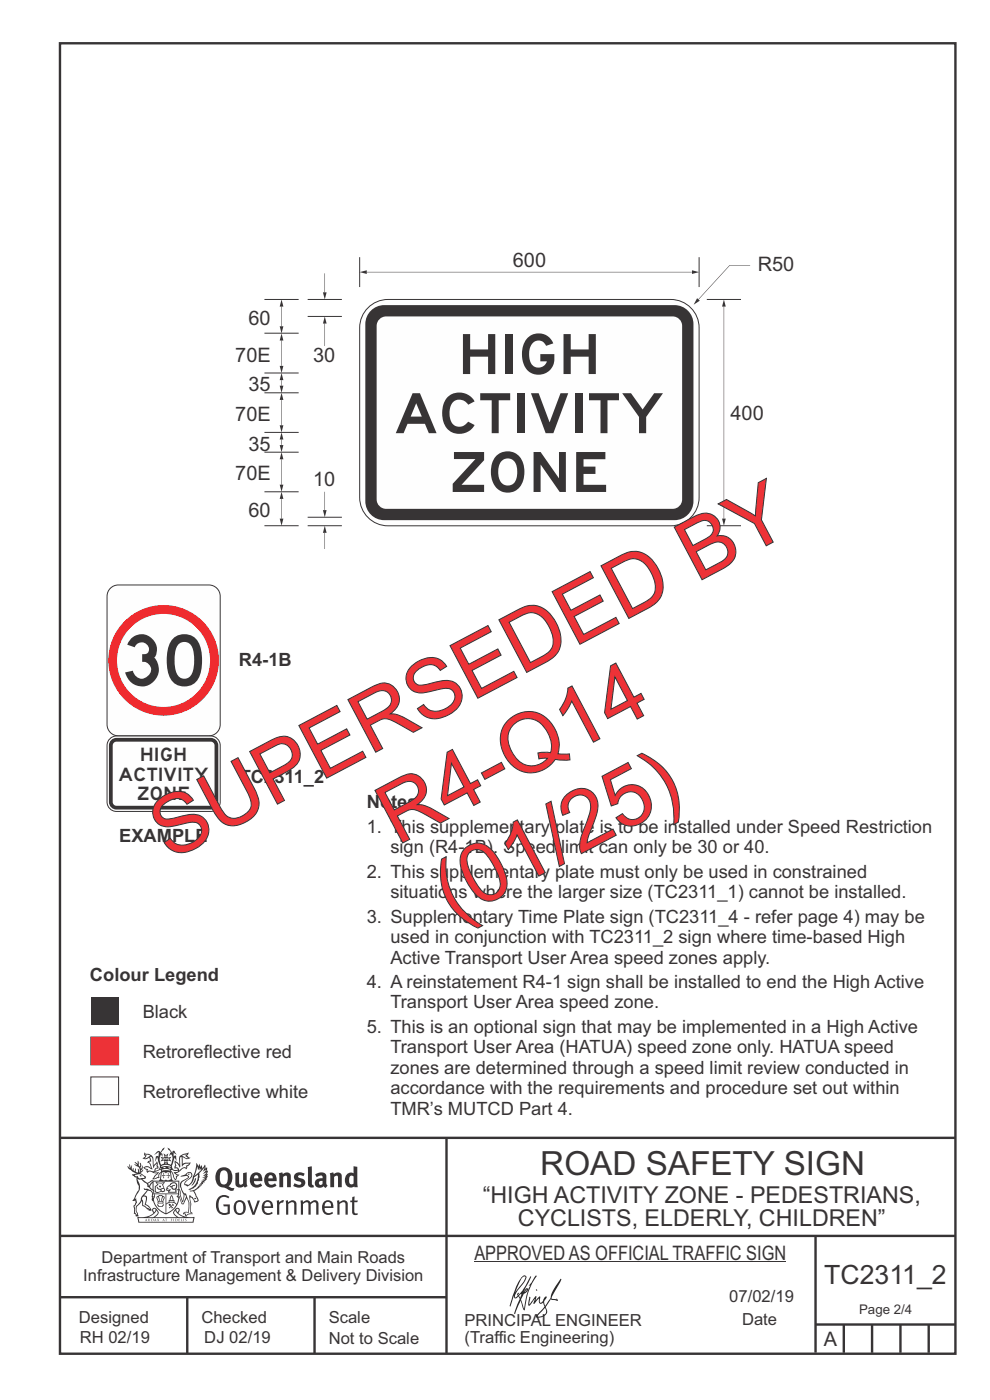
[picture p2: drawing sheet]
<svg xmlns="http://www.w3.org/2000/svg" width="210mm" height="297mm" viewBox="0 0 210 297" stroke-linecap="round" stroke-linejoin="round" font-family="sans-serif">
<path d="M76.3 57.7l1.5-.4v.8zM77.8 57.7l69 .1zM146.8 57.3l1.5 .4-1.5 .4z" fill="#373435"/>
<path d="M148.3 54.6v6.3" fill="none" stroke="#373435" stroke-width=".21"/>
<path d="M154.7 56.3l4.4 .1zM154.7 56.3l-6.5 7.2zM147.9 63.3l.5 .5-1.3 .8z" fill="#373435"/>
<path d="M78.1 65.3a6 6 0 0 1 4.2-1.8h60a6 6 0 0 1 6 6v36a6 6 0 0 1-6 6h-60a6 6 0 0 1-6-6v-36a6 6 0 0 1 1.8-4.2z" fill-rule="evenodd" fill="#fefefe" stroke="#373435" stroke-width=".21"/>
<path d="M78.7 65.9a4 4 0 0 1 2.8-1.2h61.6a4 4 0 0 1 4 4v37.6a4 4 0 0 1-4 4h-61.6a4 4 0 0 1-4-4v-37.6a4 4 0 0 1 1.2-2.8z" fill-rule="evenodd" fill="#373435"/>
<path d="M80.5 67.7l.9-.5 .5-.1h60.8a2.01 2.01 0 0 1 2 2v36.8a2.01 2.01 0 0 1-2 2h-60.8a2.01 2.01 0 0 1-2-2v-36.8l.1-.5z" fill-rule="evenodd" fill="#fefefe"/>
<path d="M153.6 63.5l.3 1.5h-.7zM153.5 65.1l.1 44.9zM153.2 110h.7l-.3 1.5z" fill="#373435"/>
<path d="M65.3 67.1h7.2M149.9 63.5h7.3M149.9 111.5h7.3" fill="none" stroke="#373435" stroke-width=".21"/>
<g fill="#373435">
<path d="M68.8 58l.1 4zM68.5 62h.8l-.4 1.5z"/>
<path d="M68.8 68.7l.1 4.7zM68.9 67.1l.4 1.5h-.8z"/>
</g>
<path d="M76.3 54.6v6.3M65.3 109.7h7.2" fill="none" stroke="#373435" stroke-width=".21"/>
<g fill="#373435">
<path d="M68.8 104.3l.1 3.9zM68.5 108.2h.8l-.4 1.5z"/>
<path d="M68.8 113.1l.1 3.4zM68.9 111.5l.4 1.5h-.8z"/>
<path d="M59.7 104.3l.4 1.5h-.8zM59.7 105.9l.1 4.1zM59.3 110h.8l-.4 1.5z"/>
</g>
<path d="M56.1 104.3h7.2" fill="none" stroke="#373435" stroke-width=".21"/>
<path d="M59.7 95.9l.4 1.5h-.8zM59.7 97.5l.1 5.3zM59.3 102.8h.8l-.4 1.5z" fill="#373435"/>
<path d="M56.1 95.9h7.2" fill="none" stroke="#373435" stroke-width=".21"/>
<path d="M59.7 91.7l.4 1.5h-.8zM59.7 93.3l.1 1.1zM59.3 94.4h.8l-.4 1.5z" fill="#373435"/>
<path d="M56.1 91.7h7.2" fill="none" stroke="#373435" stroke-width=".21"/>
<path d="M59.7 83.3l.4 1.5h-.8zM59.7 84.9l.1 5.3zM59.3 90.2h.8l-.4 1.5z" fill="#373435"/>
<path d="M56.1 83.3h7.2" fill="none" stroke="#373435" stroke-width=".21"/>
<path d="M59.7 79.1l.4 1.5h-.8zM59.7 80.7l.1 1.1zM59.3 81.8h.8l-.4 1.5z" fill="#373435"/>
<path d="M56.1 79.1h7.2" fill="none" stroke="#373435" stroke-width=".21"/>
<g fill="#373435">
<path d="M59.7 70.7l.4 1.5h-.8zM59.7 72.3l.1 5.3zM59.3 77.6h.8l-.4 1.5z"/>
<path d="M59.7 63.5l.4 1.5h-.8zM59.7 65.1l.1 4.1zM59.3 69.2h.8l-.4 1.5z"/>
</g>
<path d="M56.1 63.5h7.2M56.1 70.7h7.2M65.3 63.5h7.2M56.1 111.5h7.2M65.3 111.5h7.2" fill="none" stroke="#373435" stroke-width=".21"/>
<g fill="none" stroke="#373435" stroke-width=".51">
<path d="M12.7 9.2h190v278h-190zM12.7 241.4h190M94.7 241.4v45.8M12.7 275.2h82M12.7 262.2h190.1M39.7 275.2v12M66.7 275.2v12M173 262.1v24.9M173 281h29.6M179 281v6M185 281v6M191 281v6"/>
<path d="M197 281v6"/>
</g>
<g fill="#373435">
<path d="M47 248.4a2.55 2.55 0 0 0 0 2.7l.3 .2a.81 .81 0 0 0 1-1v-.5a1.04 1.04 0 0 0-1.1-1.5zM46.3 248.1a1.82 1.82 0 0 1 2.1-.2 1.82 1.82 0 0 1 .9 1.8 2.29 2.29 0 0 1-.8 2l.7 .3h.5l-.2 .6a2.87 2.87 0 0 1-2-.7 2.12 2.12 0 0 1-1.7-3.1z" fill-rule="evenodd"/>
<path d="M49.9 248.9l.8-.2v2a.46 .46 0 0 0 .3 .6 .46 .46 0 0 0 .6-.3v-2.1l.7-.2v2.4l.2 .5-.5 .3-.3-.3a1.02 1.02 0 0 1-1.2 .3 1.02 1.02 0 0 1-.6-1.1z" fill-rule="evenodd"/>
<path d="M54 249.5l-.1 .5h.9a.49 .49 0 0 0-.2-.6 .49 .49 0 0 0-.6 .1zM53.4 249.1a1.34 1.34 0 0 1 1.6-.2 1.34 1.34 0 0 1 .6 1.5v.2h-1.7a.77 .77 0 0 0 .5 .8 .77 .77 0 0 0 .9-.4l.3 .5a1.59 1.59 0 0 1-2 .2 1.59 1.59 0 0 1-.5-2.1z" fill-rule="evenodd"/>
<path d="M57 249.5l-.1 .5h1a.49 .49 0 0 0-.2-.6 .49 .49 0 0 0-.7 .1zM56.4 249.1a1.34 1.34 0 0 1 1.6-.2 1.34 1.34 0 0 1 .7 1.5v.2h-1.8a.77 .77 0 0 0 .5 .8 .77 .77 0 0 0 .9-.4l.4 .5a1.59 1.59 0 0 1-2.1 .2 1.59 1.59 0 0 1-.5-2.1z" fill-rule="evenodd"/>
<path d="M59.2 248.9l.7-.2 .1 .4a.95 .95 0 0 1 1-.3 .95 .95 0 0 1 .7 .8v2.3h-.8v-2.3a.46 .46 0 0 0-.8 .1v2.2h-.8z" fill-rule="evenodd"/>
<path d="M62.6 249.1a1.75 1.75 0 0 1 2-.1l-.2 .5-.6-.2a.43 .43 0 0 0-.6 .3l.4 .3a1.04 1.04 0 0 1 1.2 1.1 1.04 1.04 0 0 1-1.4 1l-1.2-.4 .3-.6 1 .4 .4-.4a.88 .88 0 0 0-1-.5l-.4-.2-.1-.4z" fill-rule="evenodd"/>
<path d="M65.3 247.6l.8-.2 .1 3.8 .3 .2 .1 .4a.88 .88 0 0 1-1 0 .88 .88 0 0 1-.3-1z" fill-rule="evenodd"/>
<path d="M67.8 250.6a.43 .43 0 0 0-.1 .7 .43 .43 0 0 0 .7-.1v-.7zM66.8 249.1a1.7 1.7 0 0 1 2.4 .1v1.9l.3 .4-.4 .5-.5-.4a1.03 1.03 0 0 1-1.7-.1 1.03 1.03 0 0 1 .8-1.5h.7v-.4a.8 .8 0 0 0-1.2 .1z" fill-rule="evenodd"/>
<path d="M70 248.9l.7-.2 .1 .4a.95 .95 0 0 1 1-.3 .95 .95 0 0 1 .7 .8v2.3h-.8v-2.3a.46 .46 0 0 0-.8 .1v2.2h-.8z" fill-rule="evenodd"/>
<path d="M74.3 249.5a1.48 1.48 0 0 0 0 1.7h.5l.2-.1v-1.5l-.3-.2zM75 247.4l.8 .1 .1 4.4h-.7l-.1-.2a1.26 1.26 0 0 1-1.4 0 1.26 1.26 0 0 1-.5-1.3 1.29 1.29 0 0 1 .4-1.4 1.29 1.29 0 0 1 1.4-.1z" fill-rule="evenodd"/>
<path d="M46.4 253.9a1.72 1.72 0 0 1 2.3 0l-.3 .3a1.24 1.24 0 0 0-1.4-.2 1.24 1.24 0 0 0-.6 1.4 1.49 1.49 0 0 0 1.2 1.9l.7-.1v-1.3h-.8l-.1-.4h1.3v1.9a1.93 1.93 0 0 1-2.2 0 1.93 1.93 0 0 1-.7-2.2l.2-.8z" fill-rule="evenodd"/>
<path d="M50.4 255.1a1.65 1.65 0 0 0 .2 2.2 .99 .99 0 0 0 1-1.4 .78 .78 0 0 0-.4-.8 .78 .78 0 0 0-.8 0zM50 254.9a1.33 1.33 0 0 1 1.6-.1 1.33 1.33 0 0 1 .5 1.4 1.31 1.31 0 0 1-1.3 1.6 1.31 1.31 0 0 1-1.2-1.6v-.6z" fill-rule="evenodd"/>
<path d="M52.5 254.7l.4-.1 .9 2.6 .8-2.5h.5l-1.1 3h-.5z" fill-rule="evenodd"/>
<path d="M56.3 255.2l-.2 .7h1.3a.7 .7 0 0 0-.3-.8 .7 .7 0 0 0-.8 .1zM55.9 255a1.22 1.22 0 0 1 1.5-.2 1.22 1.22 0 0 1 .5 1.5h-1.8a.93 .93 0 0 0 .5 1 .93 .93 0 0 0 1.1-.2l.2 .3a1.43 1.43 0 0 1-1.8 .1 1.43 1.43 0 0 1-.6-1.7z" fill-rule="evenodd"/>
<path d="M58.7 254.7l.4-.1 .1 .5 .4-.4 .6-.1-.2 .5a.66 .66 0 0 0-.8 .7v1.9h-.4z" fill-rule="evenodd"/>
<path d="M60.6 254.7l.4-.1 .1 .5a.94 .94 0 0 1 1-.5 .94 .94 0 0 1 .8 .8v2.3h-.5l-.1-2.5a.81 .81 0 0 0-1.2 .3v2.2h-.4z" fill-rule="evenodd"/>
<path d="M63.7 254.7l.5-.1 .1 .5 .4-.3a.78 .78 0 0 1 1.1 .3 .9 .9 0 0 1 1-.5 .9 .9 0 0 1 .8 .8v2.3h-.5l-.1-2.5a.67 .67 0 0 0-1.1 .3v2.2h-.5v-2.4l-.4-.3-.7 .4v2.3h-.5z" fill-rule="evenodd"/>
<path d="M69 255.2l-.1 .7h1.3a.7 .7 0 0 0-.3-.8 .7 .7 0 0 0-.9 .1zM68.7 255a1.22 1.22 0 0 1 1.5-.2 1.22 1.22 0 0 1 .5 1.5h-1.8a.93 .93 0 0 0 .4 1 .93 .93 0 0 0 1.2-.2l.1 .3a1.44 1.44 0 0 1-1.7 .1 1.44 1.44 0 0 1-.6-1.7z" fill-rule="evenodd"/>
<path d="M71.4 254.7l.5-.1 .1 .5a.94 .94 0 0 1 1-.5 .94 .94 0 0 1 .8 .8v2.3h-.5l-.1-2.5a.81 .81 0 0 0-1.2 .3v2.2h-.4z" fill-rule="evenodd"/>
<path d="M74.7 253.9l.5-.1v.9h.7l-.1 .3h-.6v2.2l.1 .2h.5l.1 .3a.75 .75 0 0 1-1.2-.6v-2.1h-.4v-.3h.4z" fill-rule="evenodd"/>
<path d="M30.8 244.9l1.1 .3-.9 .5h-.4l.6-.5zM31.8 245.4h.2a2.44 2.44 0 0 1 .4 1.9l.1 .5 .7-1-.1 .6 .3 .3a.57 .57 0 0 0-.6 .7l-1-.1-.5 .2 .2-.5-.8-.3 .7-.1 .9 .5 .1-.1-.6-1.3-.2-.2h.5zM30.7 244.4l-.1 .5 .2 .4-.6 .4a1.04 1.04 0 0 0 1.4-.1l.2 .6-.3 .1-.2 .4a.94 .94 0 0 1 .8 1.1l-.2-.1a1.16 1.16 0 0 0-1.5-.1l.3 .4 .4 .2 .1 .5 .2 .1 .1-.2a.94 .94 0 0 1 1.1 .2l.8 .1-1.2 1.2a1.13 1.13 0 0 0 1.2-.2l.4-.1-.1-.4 .5-.8a.83 .83 0 0 0-.6 1.1l-.3-.1-.7 .4 1.1-1.4-.5 .1-.5-.1 1.3-.5-.1-.1-.9 .4v-.3l.2-.2 .3 .1 .1-.3-.2-.4v-.6l-.1-.4-.7 1v-.7a1.42 1.42 0 0 0-1.6-1.8z" fill-rule="evenodd"/>
<path d="M38.5 245.2l.5-.2 .7-.1-.6 .3 .8 .5h-.3zM38.3 245.5l.2-.1 .1 2a1.69 1.69 0 0 1 1.6-.6l-.8 .5 .1 .5a1.1 1.1 0 0 0-1.5 .6l-.1-.5-.2-.2h-.5l.3-.4-.3-.7a1.42 1.42 0 0 1 .8 1.1l.2-.1zM37.1 246.2l.1 1-.2 .3 .1 .4h.5l.1 .2a.96 .96 0 0 1-1.1-.1l-.1 .1a1.06 1.06 0 0 0 1.3 .2v.1a.72 .72 0 0 1-1 .2l.3 .5 .6 .2-.4 .2-.1 .6-.2-.3-.4-1.1-.4-.4 .4 .9a1.54 1.54 0 0 0 .7 1.2l.2-.3a.58 .58 0 0 1 .4-.8l.2-.1h-.3l-.5-.3 .9-.5a.93 .93 0 0 1 1.2-.5v.2l.2-.2 .1-.5a.99 .99 0 0 0 .7-.8l-1.3 .1-.3 .2-.1-1.4 .9 .4 .9-.3h-.4l-.5-.4 .4-.7-.6 .2a1.46 1.46 0 0 0-1.4 2.1v.4l-.2-.4z" fill-rule="evenodd"/>
<path d="M35.6 248.9l.2 .1-.1 .3 .4 .1h-.4v.6l-.1-.6h-.3l.3-.1z" fill-rule="evenodd"/>
<path d="M34.6 248.9l.2 .1v.3l.3 .1h-.3l-.1 .6v-.6h-.4l.4-.1z" fill-rule="evenodd"/>
<path d="M34.3 248.8a.57 .57 0 0 1 .9 .2 .57 .57 0 0 1 .9-.2l.2 1.4h-.2a.57 .57 0 0 1-.9 0 .69 .69 0 0 1-1.1 0zM34.2 248.1l-.3 2.1-.2 .4h3l-.2-.4-.3-2.1h-.2v.2l-.8-.1-.8 .1v-.2z" fill-rule="evenodd"/>
<path d="M34.2 252.4a.3 .3 0 0 0 .6 0 .3 .3 0 0 0-.6 0zM33.3 250.9l.3 .3-.3 .4a.79 .79 0 0 0 0 1.3l.8-.2-.1-.3a.55 .55 0 0 1-.7-.6l.1-.1 .2 .3 .3 .2 .8-.2-.4-.7 .4-.4-.7 .2zM33 250.7l1.1 .2 .9-.2-.4 .6 .4 1.2a.56 .56 0 0 1-.8 .3l-.2 .1a.73 .73 0 0 1-.9 .1 .73 .73 0 0 1-.3-1v-.4l.6-.4z" fill-rule="evenodd"/>
<path d="M35.6 251.8l.7-.4a.58 .58 0 0 1 1-.1 .58 .58 0 0 1-.4 .9l-.3-.3a.43 .43 0 0 1 .6-.4 .57 .57 0 0 0-.8 .2l-.2-.1-.3 .1 .4 .2a.55 .55 0 0 0 .9 .4v.5h-1.3l.3-.4-.1-.1-.6 .1 .2-.3-.2-.1zM35.4 251.8l-.1 .2a.39 .39 0 0 0 .2 .6h.3l-.2 .4h1.9l-.1-.8a.86 .86 0 0 0-.1-1.3 .86 .86 0 0 0-1.3 .4z" fill-rule="evenodd"/>
<path d="M36 254.8h.8v.2h-.8zM36.4 253.8l.2 .8h-.4zM36.4 253.5l-.3 .5-.1 .6h-.2v.4l-.7 .4 .2 .1a1.48 1.48 0 0 1 2.1 .2l.2-.1-.6-.5v-.5h-.2l-.1-.6z" fill-rule="evenodd"/>
<path d="M35.8 255.4l.4 .1 .1 .3 .3-.2-.2-.2a.38 .38 0 0 1 .5 .5l-.2-.2-.3 .2 .3 .2-.3 .3-.1-.4-.4 .4-.1-.2 .4-.3-.1-.1-.2 .1z" fill-rule="evenodd"/>
<path d="M34.5 254h.2v.2l-.2 .6h-.2zM33.6 255.3h.9v.2a.55 .55 0 0 1-.8 .4v-.2l-.2-.1zM33.4 254h.2l.2 .8h-.2zM33.6 255l.8-.1 .1 .2h-.8zM33.8 253.7h.5l-.2 1.1h-.1zM33.3 253.8l-.1 .3 .3 1.1a.48 .48 0 0 0-.1 .6 .48 .48 0 0 0 .5 .2h.5a.49 .49 0 0 0 .2-.8l.3-1.1-.1-.3a1.42 1.42 0 0 0-1.5 0z" fill-rule="evenodd"/>
<path d="M33.7 251.5l.4 .1 .1 .3h-.3z" fill-rule="evenodd"/>
<path d="M41.3 250.1l.3-.2-.2 .8-.6 .8h-.2l.5-.7z" fill-rule="evenodd"/>
<path d="M39.7 249l.3-.2 .5 .2a.88 .88 0 0 1-.6 1.1 1.22 1.22 0 0 0-.8 1.3l.5 .2a.72 .72 0 0 0 .9-.4l.5-.8 .2-.6 .8-.6v.2a2.85 2.85 0 0 1-2 2.9l.1 .1a2.13 2.13 0 0 0 1.9-1.5v-.3a2.01 2.01 0 0 0 .3-1.7l1.1-1.3-.4 1 .7-.5-.7 1 .8-.4-.8 .8 .7-.2-.9 .6 .8-.1-.8 .4h.7l-.8 .3 .3 .2h-.4l.2 .3h-.4l.2 .3h-.4l.1 .2h-.1a2.16 2.16 0 0 1-2 1.1l.1 .2 .4-.1a.76 .76 0 0 1 .7 .8l.5 1.2-.6 .2a1.45 1.45 0 0 0-1.1-1.3l.2 1.8-.1 1.8 .4 .3a1.07 1.07 0 0 0-1.2 .4v-.3l-.5-.2a.87 .87 0 0 1 1.1-.1v-.7a4.4 4.4 0 0 0-.6-3.1l-.1-.3h-.2a2.16 2.16 0 0 1-.7-2.2l.3-.4 1.2-.7a.55 .55 0 0 0-.4-.8zM37.8 252.4a.76 .76 0 0 1 .3 1.1l.6 1.6 .4-1.7 .2 .1a.61 .61 0 0 1-.1 .9l-.3 .8-.2 .1-.7-1.6-.3 .1a1.18 1.18 0 0 0 .1-1.4zM41.8 247.5l.2 .7 .3-.5v.6l.4-.5a1.9 1.9 0 0 1-1.2 1.4l-.3 .3zM38.2 249.6l1.4-.2 .2 .2v.3l-.5 .2a1.26 1.26 0 0 0-.9 1.9l.2 .7a1.84 1.84 0 0 1 .1 2.1l-.4-1.4a.96 .96 0 0 0-.4-1.2l-.4 .2a.78 .78 0 0 1 0 1.3l.1 .3h.4l.4 1.1a.38 .38 0 0 0 .2 .4 .38 .38 0 0 0 .4-.1l.6-1.2a2.94 2.94 0 0 1 .4 2.5l-.1 .4h-.8l-.3 .4v.2l.4-.1 .1 .4 .2 .1a1.02 1.02 0 0 1 1.3-.5v-.4l-.3-.1 .1-1.8-.3-1.3h.1a1.14 1.14 0 0 1 .8 1 .63 .63 0 0 0 .8-.2 .63 .63 0 0 0-.2-.9l-.6-1.2 .9-.6 .2-.4h.3l-.1-.2h.4l-.1-.3h.3l-.1-.3 .5-.1-.2-.2 .6-.4v-.2h-.2l.4-.5h-.3l.3-.5-.4 .1 .4-.5v-.3l-.3 .2 .2-.7-.1-.2-.4 .3v-.8l-.6 .8-.2-.8-.2 .5-.3-.7-.1 .6-.5-.8-.1 1.4-.6 1.8a1.81 1.81 0 0 1-1 1.5l-.6-.2a1.75 1.75 0 0 1 1.1-1.2 .75 .75 0 0 0 .1-1.3 .75 .75 0 0 0-1.2 .4z" fill-rule="evenodd"/>
<path d="M41.2 254.1h.3l.2 .2-.4 .1z" fill-rule="evenodd"/>
<path d="M29.4 258.4h11.6l-.1 .8h-11.4zM31.3 258.2l.5-.1a2.48 2.48 0 0 0 1.4-1.3l.3 .5-.5 .6-.5 .3zM32.5 256.6l.3-.2 .2 .1-.3 .7zM37.2 256.8a2.65 2.65 0 0 0 1.8 1.4h-1.1l-.5-.3-.5-.6zM37.4 256.5l.2-.1 .3 .2-.3 .6zM29.2 258.2l.1 1.2h11.8l.2-1.1-.2-.1a4.1 4.1 0 0 1-3.3-.9l.3-.4-.1-.6a1.06 1.06 0 0 0-1.3 1l.2 .4 .6 .5h-4.7l.3-.1a.84 .84 0 0 0 .6-.8 .84 .84 0 0 0-.5-.8l-.3-.2h-.5l-.1 .6 .3 .4a4.2 4.2 0 0 1-3.4 .9z" fill-rule="evenodd"/>
<path d="M31 258.7l.1 .2h-.2zM31 258.5l-.3 .6 .4-.2 .2 .2z" fill-rule="evenodd"/>
<path d="M31.3 258.6h.3v.4a.25 .25 0 0 0 .2-.1 .25 .25 0 0 0-.1-.3h.1a.29 .29 0 0 1 0 .4 .29 .29 0 0 1-.4 0 .29 .29 0 0 1 0-.4z" fill-rule="evenodd"/>
<path d="M32.2 258.6a.22 .22 0 0 1 .3 .2 .22 .22 0 0 1-.3 .2zM32 258.6l.1 .4a.33 .33 0 0 0 .4 0 .33 .33 0 0 0 0-.4 .33 .33 0 0 0-.5 0z" fill-rule="evenodd"/>
<path d="M32.9 258.7l.1 .2h-.2zM32.9 258.5l-.2 .6 .3-.2 .2 .2z" fill-rule="evenodd"/>
<path d="M33.3 258.6h.2l.1 .1 .2-.1-.2 .2 .2 .3-.3-.3-.1 .3h-.1l.2-.3z" fill-rule="evenodd"/>
<path d="M34.7 258.7l.1 .2h-.2zM34.7 258.5l-.3 .6 .4-.2 .2 .2z" fill-rule="evenodd"/>
<path d="M35 258.5h.5l-.2 .1v.5h-.2l.1-.5z" fill-rule="evenodd"/>
<path d="M36.2 258.6l.3-.1-.1 .1v.2h.1h-.1v.3h-.2z" fill-rule="evenodd"/>
<path d="M36.7 258.6h.2v.5h-.2z" fill-rule="evenodd"/>
<path d="M37.3 258.6a.22 .22 0 0 1 .3 .2 .22 .22 0 0 1-.3 .2zM37.1 258.6v.4a.33 .33 0 0 0 .5 0 .33 .33 0 0 0 0-.4 .33 .33 0 0 0-.5 0z" fill-rule="evenodd"/>
<path d="M37.8 258.6l.4-.1-.2 .1v.2h.1h-.1v.2l.2 .1h-.4z" fill-rule="evenodd"/>
<path d="M38.4 258.6h.2l-.1 .4 .2 .1h-.3z" fill-rule="evenodd"/>
<path d="M38.9 258.6h.2v.5h-.2z" fill-rule="evenodd"/>
<path d="M39.3 258.6h.2h-.1l.2 .3-.2 .2-.1-.1v-.1l.2 .1z" fill-rule="evenodd"/>
<path d="M34.2 247.4a1.51 1.51 0 0 1 2 .2 2.67 2.67 0 0 0-2.1 0zM35.7 247.6l.4 .1 .1 .3-.4-.1zM34.6 247.6h.5l.1 .2h-.4zM34 247.8l.3 .2h-.3zM34.9 246.9l.3-.2 .3 .2zM34.9 245.6l.2 .1v.3h-.2zM35 245.1l.2 .2 .2-.2-.1 .3h-.2zM35.1 246.3h.2l.1 .4-.2-.2-.2 .2zM35.3 245.7l.2-.1v.4h-.2zM34.4 245.7h.3l.1 .3-.4 .1 .2-.2zM35.7 245.7h.3l-.2 .2 .2 .2-.4-.1zM32.7 244.9l1-.5-.1 1-.2-.2-.3 .2-.3 1.1 .5-1 .3 .9a1.84 1.84 0 0 1 .2 1.7l.4 .1a2.48 2.48 0 0 1 2.2 0l.2-.2-.2-.7 .7-1.8 .4 .7-.2-1-.2-.1-.2 .3v-.9l.6 .4-.6-.8-.3 .1-.1 .4-.5-.9-.5-.3 .2 .5 .6 .5-.5 .8 .4-.4a2.06 2.06 0 0 1 0 2.3l-.5-.2-.2-.6 .1-.1 .8 .2-.4-.5 .4-.5-.7 .2-.2-.2 .2-.7-.5 .4-.5-.4 .2 .7-.2 .2-.7-.2 .4 .5-.4 .5 .8-.2 .1 .1-.2 .6-.5 .2a2.02 2.02 0 0 1 0-2.2l.3 .5-.1-.7-.3-.1 .8-1.2-.4 .3-.5 .8-.2-.3a.8 .8 0 0 0-.8 .5z" fill-rule="evenodd"/>
<path d="M29.2 250.1l.3 .1a.61 .61 0 0 1 .8 .4l.3 .2a.8 .8 0 0 1 .6 1l.4 .1 .5 .5a1 1 0 0 1 .5 1.1l-.1 .7v-.5h-.1a.96 .96 0 0 0-.8-1.3l-.2-.2h-.7l-.1-.1-.1 .1 .1 .3h.6l-1.2 1.3-.2 1-.4 .6a1.33 1.33 0 0 0-.5 1.8l.2 .5a1.26 1.26 0 0 1-.5-1.5l-.1-.3a1.56 1.56 0 0 0 .4-1.7l-.3 .2 .2-.5a3.2 3.2 0 0 0 .7-3zM30.4 253.9h.4a2.06 2.06 0 0 1-.1 1.6l.7 .5 .4 .4-.6-.1-.8-.6-.1-.9a.51 .51 0 0 1 .1-.9zM28.6 249.3a1.52 1.52 0 0 1 2.1 .5l-1.1 .2-.2-.1-.1-.4h-.5zM27.5 247v.8l-.3-.4h-.1a3.1 3.1 0 0 0 1.9 1.6l-1 .1 .5 .6 .5 .1 .1 1.1a1.84 1.84 0 0 1-.3 2.5l-.4 .9-.3 .4 .2 .1 .4-.1 .1 .4-.2 .5-.3 .2 .1 1.7h.2l.3 .5 .1 .1 .4-.1-.1-.5a1.3 1.3 0 0 1-.1-1.7l.9-1 .1 1.1 .6 .2 .5 .5 .1-.1 .2 .3h.5a1.85 1.85 0 0 0-1.2-1.4l.1-.3a1.39 1.39 0 0 0 0-1.4l-.5-.1 .5-.5a.66 .66 0 0 1 .9-.4 .66 .66 0 0 1 .3 .9l-.1 .4 .2-.1v.2l-.1 .3 .2 .5 .1-.3a2.24 2.24 0 0 0 .1-2.2 .73 .73 0 0 1-.7-.7 .73 .73 0 0 1 .6-.7v-.2a.94 .94 0 0 0-.9 .8 .48 .48 0 0 1-.1-.6 .48 .48 0 0 1 .5-.2l.5-.3a.51 .51 0 0 0-.8 .2l-.5 .2-1-.8h.6l.2-.5-1.2-.7 .5-.5v-.3l-.5 .4 .1-.2a.69 .69 0 0 0 .2-1v.4l-.2 .3v-1.1l-.3-.2 .1 .6-.1 .2-.4-1.3v.7l-.6-.4 .5 .7-.6-.2 .3 .3a1 1 0 0 1 .7 1.4l-.2-.8v.9l-.5-.2v-.8l-.2 .7-.2-.1-.1-.6-.2 .4-.2-.2 .1-.7-.2 .5z" fill-rule="evenodd"/>
<path d="M29.6 249.4l.2-.1 .3 .2z" fill-rule="evenodd"/>
<path d="M32.4 250.5h5.6v2l-.2-.1v-1.7h-5.2v2.5h5.2v-.8l.1 .2-.1 1.1v-.3h-2.5v4a4.1 4.1 0 0 0 2.6-3.6l.1-.1a4 4 0 0 1-2.8 3.9 4.2 4.2 0 0 1-2.8-4.7l.1 1.2 .1-.1a3.8 3.8 0 0 0 2.5 3.4v-4h-2.5l-.2-.9z" fill-rule="evenodd"/>
<circle cx="40" cy="249.1" r=".17"/>
</g>
<path d="M100.6 267.7h66.2" fill="none" stroke="#373435" stroke-width=".21"/>
<g fill="#252726">
<path d="M111.6 273.7l.2-.2-.5 .7zM110.4 274.5l.3 .1-.3 .7-.3-.4zM110.9 270.9l.5-.1a9.3 9.3 0 0 1-2 3.2l-.1 .2 1-2.5zM110.6 271a14.7 14.7 0 0 0-2.2 4.9l-.3 1.2 .1 .1 .8-2.4a.42 .42 0 0 0 .2 .7 .42 .42 0 0 0 .6-.3l.2-.2 .2 .6-1.1 3.1h.2l1.1-2.8 .6 1.9 .2 .2 .2-.5a13.5 13.5 0 0 1 2-6.2l.5-.5-.2-.2-1.6 2.1 .4-.1a14.9 14.9 0 0 0-1.3 5.1l-.4-1.2a1.39 1.39 0 0 1 .2-1.8l.1-.2a.92 .92 0 0 0 .8-1.2 .75 .75 0 0 0-.7 .7l-.2 .2 1.6-3.4h-.1l-.4 .7a10.5 10.5 0 0 1-2.2 3.2l.2-.4a.32 .32 0 0 0-.4 .2 .32 .32 0 0 0 .1 .4l-.5 .4a3.2 3.2 0 0 1 1.1-2.3l.5-.6a2.49 2.49 0 0 0 .7-1.6l-.3-.2z" fill-rule="evenodd"/>
<path d="M115.6 277.5a1.15 1.15 0 0 1 .1 1.3 1.15 1.15 0 0 1-1.2 .5h-.5zM112.3 275.1l-.3 1.7 .3 .2 1.2-1.5-.3 1.1 1.1-1.2a.94 .94 0 0 0 .4 1.2l.5-.3 .3 .9-1.2 1.3a.98 .98 0 0 0-.5 1 1.9 1.9 0 0 0 2.3-1.3l-.1-.3a1.02 1.02 0 0 1 .3-1.4l.5-.9 1.5 .3-.2-.5v.3l-1.1-.2v-.2l2-3.6 .1-.3-.1-.1-1.8 2.7a6.6 6.6 0 0 1-1.5 3l-.2-.2a1.01 1.01 0 0 1 .4-1.4l.1-.2-.3-.2-.3 .5-.2 .5-.5 .4-.2-.4 .1-.9-.2-.1-.8 .9 .2-.9h-.1l-1.4 1.7 .2-1.4v-.1z" fill-rule="evenodd"/>
<path d="M113.7 273.5l.3 .3h-.3z" fill-rule="evenodd"/>
</g>
<g fill="#fefefe" stroke="#373435" stroke-width=".21">
<path d="M19.3 220h5.9v5.9h-5.9z" fill-rule="evenodd"/>
<path d="M19.3 228.5h5.9v5.9h-5.9z" fill-rule="evenodd"/>
</g>
<path d="M19.3 220h5.9v5.9h-5.9z" fill-rule="evenodd" fill="#ed3237"/>
<path d="M19.3 211.5h5.9v5.9h-5.9z" fill-rule="evenodd" fill="#373435"/>
<path d="M23.2 125a2.38 2.38 0 0 1 1.9-.9h19.2a2.39 2.39 0 0 1 2.4 2.4v27.2a2.39 2.39 0 0 1-2.4 2.4h-19.2a2.39 2.39 0 0 1-2.4-2.4v-27.2l.1-.6z" fill-rule="evenodd" fill="#fefefe" stroke="#373435" stroke-width=".21"/>
<circle cx="34.7" cy="140.1" r="11.7" fill="#ef2b2f"/>
<circle cx="34.7" cy="140.1" r="9.9" fill="#fefefe"/>
<path d="M23.3 156.7l.9-.5 .5-.1h20a2.01 2.01 0 0 1 2 2v12a2.01 2.01 0 0 1-2 2h-20a2.01 2.01 0 0 1-2-2v-12l.1-.5z" fill-rule="evenodd" fill="#fefefe" stroke="#373435" stroke-width=".21"/>
<path d="M23.6 157l.7-.4 .4-.1h20a1.6 1.6 0 0 1 1.6 1.6v12a1.6 1.6 0 0 1-1.6 1.6h-20a1.6 1.6 0 0 1-1.6-1.6v-12l.1-.4z" fill-rule="evenodd" fill="#373435"/>
<path d="M24.1 157.6l.6-.3h20a.8 .8 0 0 1 .8 .8v12a.8 .8 0 0 1-.8 .8h-20a.8 .8 0 0 1-.8-.8v-12z" fill-rule="evenodd" fill="#fefefe"/>
<g font-size="17.6" fill="#ed3237">
<text x="84.2" y="179.5" transform="rotate(-28 84.2 179.5)">R4-Q14</text>
<text x="36" y="182.7" transform="rotate(-28 36 182.7)">SUPERSEDED BY</text>
<text x="96" y="195.5" transform="rotate(-28 96 195.5)">(01/25)</text>
</g>
<g font-size="11.8" fill="#373435">
<text x="97.1" y="79.4">HIGH</text>
<text x="83.6" y="91.9">ACTIVITY</text>
<text x="95.4" y="104.4">ZONE</text>
</g>
<text font-size="10.7" fill="#373435" x="26.5" y="145.4">30</text>
<text font-size="7.1" fill="#373435" x="114.6" y="249.3">ROAD SAFETY SIGN</text>
<text font-size="5.6" fill="#373435" x="174.9" y="272.3">TC2311_2</text>
<g font-size="4.9" fill="#373435">
<text x="102.4" y="255.2">“HIGH ACTIVITY ZONE - PEDESTRIANS,</text>
<text x="109.8" y="260.1">CYCLISTS, ELDERLY, CHILDREN”</text>
</g>
<g font-size="4.2" fill="#373435">
<text x="108.8" y="56.7">600</text>
<text x="160.7" y="57.5">R50</text>
<text x="52.7" y="68.9">60</text>
<text x="49.9" y="76.7">70E</text>
<text x="66.4" y="76.9">30</text>
<text x="52.7" y="83">35</text>
<text x="49.9" y="89.3">70E</text>
<text x="155" y="89">400</text>
<text x="52.7" y="95.6">35</text>
<text x="49.9" y="101.9">70E</text>
<text x="66.4" y="103.1">10</text>
<text x="52.7" y="109.7">60</text>
<text x="100.6" y="267.2">APPROVED AS OFFICIAL TRAFFIC SIGN</text>
<text x="174.7" y="285.6">A</text>
</g>
<g font-size="3.9" fill="#373435">
<text x="50.7" y="141.3">R4-1B</text>
<text x="29.6" y="161.4">HIGH</text>
<text x="25.1" y="165.6">ACTIVITY</text>
<text x="50.9" y="166.1">TC2311_2</text>
<text x="29.1" y="169.7">ZONE</text>
<text x="77.8" y="171.5">Notes:</text>
<text x="25.3" y="178.7">EXAMPLE</text>
<text x="77.8" y="176.7">1. This supplementary plate is to be installed under Speed Restriction</text>
<text x="82.8" y="181">sign (R4-1B). Speed limit can only be 30 or 40.</text>
<text x="77.8" y="186.2">2. This supplementary plate must only be used in constrained</text>
<text x="82.8" y="190.5">situations where the larger size (TC2311_1) cannot be installed.</text>
<text x="77.8" y="195.7">3. Supplementary Time Plate sign (TC2311_4 - refer page 4) may be</text>
<text x="82.8" y="200.1">used in conjunction with TC2311_2 sign where time-based High</text>
<text x="19.1" y="208.1">Colour Legend</text>
<text x="77.8" y="209.6">4. A reinstatement R4-1 sign shall be installed to end the High Active</text>
<text x="82.8" y="204.4">Active Transport User Area speed zones apply.</text>
<text x="30.3" y="215.9">Black</text>
<text x="82.8" y="213.9">Transport User Area speed zone.</text>
<text x="77.8" y="219.1">5. This is an optional sign that may be implemented in a High Active</text>
<text x="30.3" y="224.4">Retroreflective red</text>
<text x="82.8" y="227.8">zones are determined through a speed limit review conducted in</text>
<text x="82.8" y="223.5">Transport User Area (HATUA) speed zone only. HATUA speed</text>
<text x="30.3" y="232.8">Retroreflective white</text>
<text x="82.8" y="232.2">accordance with the requirements and procedure set out within</text>
<text x="82.8" y="236.5">TMR’s MUTCD Part 4.</text>
</g>
<g font-size="3.5" fill="#373435">
<text x="21.6" y="267.9">Department of Transport and Main Roads</text>
<text x="17.7" y="271.8">Infrastructure Management &amp; Delivery Division</text>
<text x="16.7" y="280.6">Designed</text>
<text x="42.7" y="280.6">Checked</text>
<text x="69.7" y="280.6">Scale</text>
<text x="98.5" y="281.3">PRINCIPAL ENGINEER</text>
<text x="154.7" y="276.2">07/02/19</text>
<text x="157.4" y="281.2">Date</text>
<text x="16.9" y="284.8">RH 02/19</text>
<text x="43.3" y="284.9">DJ 02/19</text>
<text x="69.7" y="285.2">Not to Scale</text>
<text x="98.5" y="284.8">(Traffic Engineering)</text>
</g>
<text font-size="2.8" fill="#373435" x="182.2" y="278.8">Page 2/4</text>
</svg>
